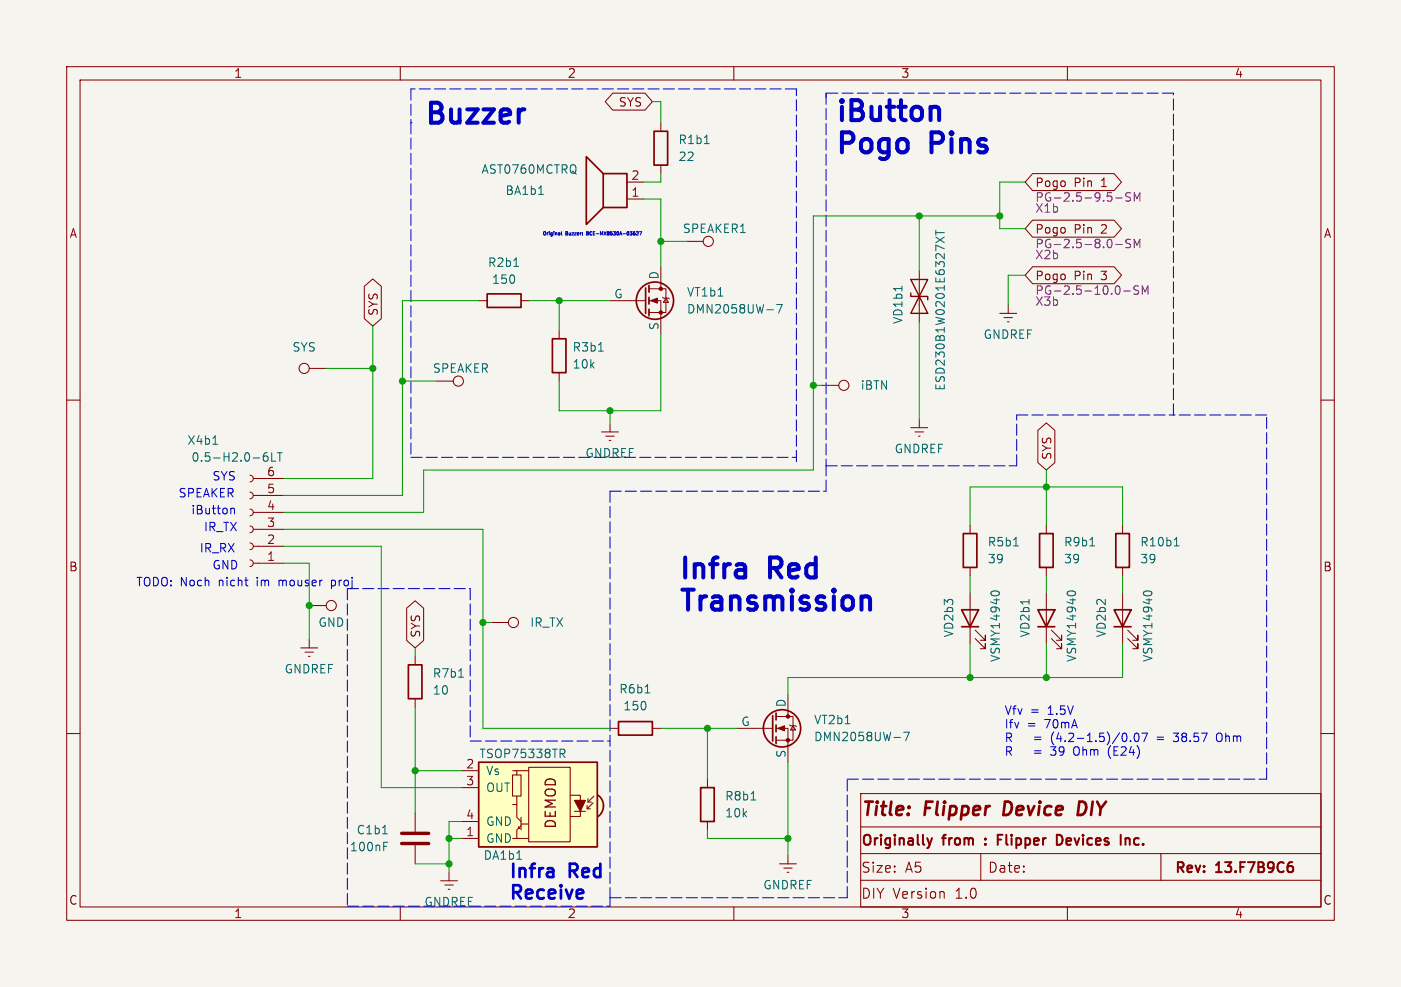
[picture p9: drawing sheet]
<svg xmlns="http://www.w3.org/2000/svg" width="210mm" height="148mm" viewBox="0 0 210 148" stroke-linecap="round" stroke-linejoin="round" font-family="sans-serif">
<path d="M0 0h210v148h-210z" fill="#f5f4ef" stroke="#f5f4ef" stroke-width=".15"/>
<g fill="none" stroke="#840000" stroke-width=".15">
<path d="M10 10h190v128h-190zM12 12h186v124h-186zM60 10v2M99.1 18.4v1.3M110 10v2M160 10v2M99.1 24.8v1.2M10 60h2M198 60h2M10 110h2M129 119h69v17h-69zM198 110h2"/>
<path d="M60 136v2M66 132.1h2.6M66.7 132.7h1.2M67.2 133.4h.2M67.3 130.8v1.3M110 136v2M129 124h69M129 128h69M129 132h69M141.5 133.8v.9M147 128v4M160 136v2"/>
<path d="M174 128v4"/>
</g>
<path d="M139 125.7l.3 1M139.3 126.7l-.1 .3M139.7 125.7l-.4 1M147.7 126.5v.2M147.7 125.8v.1M149.6 125.9h.5M150.3 125.2h-.7v1.5M158.4 125.2a.76 .76 0 0 1 .9 .7 .76 .76 0 0 1-.9 .8M168.8 125.8h.5v.9M193.7 129.9l.1 .2v.4l-.1 .2" fill="none" stroke="#840000" stroke-width=".3"/>
<path d="M150.7 120.2l-.3 2h.5M162.5 120.3l-.7-.1-.3 2h.5l.5-.3" fill="none" stroke="#840000" stroke-width=".4"/>
<path d="M98 19.7h2.1v5.1h-2.1z" fill="none" stroke="#840000" stroke-width=".25"/>
<path d="M105.6 21.5h.7" fill="none" stroke="#006464" stroke-width=".15"/>
<path d="M89.7 119.3a1.97 1.97 0 0 1 0 3.1l-1.2-1.6z" fill="#ffffc2" stroke="#ffffc2" stroke-width=".15"/>
<path d="M71.8 114.3h17.7v12.7h-17.7z" fill="#ffffc2"/>
<g fill="none" stroke="#840000" stroke-width=".25">
<path d="M90.4 26h3.6v5.1h-3.6zM90.4 26l-2.5-2.5v10.2l2.5-2.6M73 44.1h5.1v2h-5.1zM82.8 50.8h2v5.1h-2zM96.8 43.2v3.8M97.3 42.8v1M97.3 44.6v1M97.3 46.4v1M61.2 99.7h2v5.1h-2zM144.1 91.4h2.6l-1.3 2.6zM144.1 94h2.6M144.4 80h2v5.1h-2z"/>
<path d="M155.6 91.4h2.5l-1.3 2.6zM155.6 94h2.5M155.8 80h2.1v5.1h-2.1zM167 91.4h2.5l-1.2 2.6zM167 94h2.5M167.3 80h2v5.1h-2zM71.8 114.3h17.7v12.7h-17.7zM89.7 119.3a1.97 1.97 0 0 1 0 3.1M92.7 108.2h5.1v2h-5.1zM105 118.1h2.1v5.1h-2.1zM115.8 107.3v3.8M116.3 106.9v1.1"/>
<path d="M116.3 108.7v1M116.3 110.5v1"/>
<circle cx="98.2" cy="45.1" r="2.79"/>
<circle cx="117.2" cy="109.2" r="2.79"/>
</g>
<g fill="none" stroke="#840000" stroke-width=".15">
<path d="M91.8 14h4.9l1.1 1.2-1.1 1.3h-4.9l-1.1-1.3zM94 29.8h2.5M94 27.3h2.5M102.9 36.2h2.5M154.8 26h12.2l1.1 1.3-1.1 1.3h-12.2l-1.1-1.3zM154.8 33h12.2l1.1 1.3-1.1 1.3h-12.2l-1.1-1.3zM46.4 55.2h2.5M54.6 42.9l1.3-1.1 1.3 1.1v4.9l-1.3 1.1-1.3-1.1zM65.4 57.2h2.5M71.8 45.1h1.2M78.1 45.1h1.3M83.8 49.5v1.3"/>
<path d="M83.8 55.9v1.3M91.4 45.1h5.4M97.3 45.1h1.8v5.1M97.3 43.3h2.5v3.6h-2.5M99.1 40v3.3M99.3 44.6l.1 .1h.8l.1 .1M99.8 44.7l.4 .6h-.8zM123.2 57.8h2.5M137.8 40.6v7.7M149.9 47h2.5M150.5 47.6h1.3M151 48.3h.3"/>
<path d="M151.1 45.7v1.3M154.8 40h12.2l1.1 1.3-1.1 1.2h-12.2l-1.1-1.2zM37.5 71.3a.5 .5 0 0 1 .5 .5 .5 .5 0 0 1-.5 .5M37.5 73.8a.5 .5 0 0 1 .5 .5 .5 .5 0 0 1-.5 .5M37.5 76.3a.5 .5 0 0 1 .5 .5 .5 .5 0 0 1-.5 .5M37.5 78.9a.5 .5 0 0 1 .5 .5 .5 .5 0 0 1-.5 .5M38 71.8h4.5M38 74.3h4.5M38 76.8h4.5M38 79.4h4.5M90.2 64.8h2.5M90.8 65.4h1.3"/>
<path d="M91.3 66h.3M91.4 63.5v1.3M136.5 64.1h2.6M137.2 64.8h1.2M137.7 65.4h.2M137.8 62.9v1.2M145.4 78.7v1.3M155.6 64.5l1.2-1.1 1.3 1.1v4.9l-1.3 1.1-1.2-1.1zM156.8 78.7v1.3M168.3 78.7v1.3M37.5 81.4a.5 .5 0 0 1 .5 .5 .5 .5 0 0 1-.5 .5M37.5 84a.5 .5 0 0 1 .5 .5 .5 .5 0 0 1-.5 .5"/>
<path d="M38 81.9h4.5M38 84.5h4.5M45.1 97.2h2.5M45.7 97.8h1.3M46.2 98.4h.3M46.4 90.8h2.5M46.4 95.9v1.3M61 91.2l1.2-1.1 1.3 1.1v4.8l-1.3 1.2-1.2-1.2zM62.2 98.4v1.3M73.7 93.3h2.5M145.4 85.1v1.3M145.4 88.9v7.6"/>
<path d="M146.2 95.8l1.5 1.5v-.8v.8h-.8M146.2 94.5l1.5 1.5v-.7v.7h-.8M156.8 85.1v1.3M156.8 88.9v7.6M157.6 95.8l1.5 1.5v-.8v.8h-.7M157.6 94.5l1.5 1.5v-.7v.7h-.7M168.3 85.1v1.3M168.3 88.9v7.6M169 95.8l1.6 1.5v-.8v.8h-.8M169 94.5l1.6 1.5v-.7v.7h-.8M62.2 104.8v1.2M69.2 115.6h2.6"/>
<path d="M69.2 118.1h2.6M76.8 116.2h1.3v3.2h-1.3zM76.8 115.6h.7v.6M77.5 115.6h1.7M77.5 119.4v1.3M79.2 115.1h6.3v11.1h-6.3zM85.5 119.3h1.5v3.1h-1.5M88.1 119.8v.5M89 119.4l-.9 .9M91.4 109.2h1.3M97.8 109.2h1.3M106 116.8v1.3"/>
<path d="M110.5 109.2h5.3M116.3 109.2h1.8v5.1M116.3 107.4h2.6v3.6h-2.6M118.1 104.1v3.3M118.4 108.7l.1 .1h.8l.1 .2M118.9 108.8l.4 .7h-.8zM62.2 121.9v2.8M62.2 126.7v2.8M69.2 125.7h2.6M69.2 123.2h2.6M76.8 120.7h.7v1.9l.6 .6M77.5 125.7h1.7"/>
<path d="M77.7 124v.2h.3M78.1 123.8l-.6 .7v1.2h-.7M78.1 123.6h1.1M78.1 122.6v1.9M86.1 121.7h1.7M88 121.3h.5M88 120.8v.5M88.1 120.3h.5M88.9 120.4l-.9 .9M106 123.2v1.3M116.8 129.5h2.6M117.5 130.2h1.2"/>
<path d="M118 130.8h.2M118.1 128.3v1.2"/>
<circle cx="106.2" cy="36.2" r=".76"/>
<circle cx="45.6" cy="55.2" r=".76"/>
<circle cx="68.7" cy="57.1" r=".76"/>
<circle cx="126.5" cy="57.8" r=".76"/>
<circle cx="49.7" cy="90.8" r=".76"/>
<circle cx="77" cy="93.3" r=".76"/>
</g>
<g fill="#840000" stroke="#840000" stroke-width=".15">
<path d="M86.1 120h1.7l-.8 1.7z"/>
<path d="M97.5 45.1l1.1-.4v.8z"/>
<path d="M116.6 109.2l1-.4v.8z"/>
<circle cx="99.1" cy="46.9" r=".25"/>
<circle cx="99.1" cy="43.3" r=".25"/>
<circle cx="118.1" cy="111" r=".25"/>
<circle cx="118.1" cy="107.4" r=".25"/>
</g>
<g fill="none" stroke="#006464" stroke-width=".15">
<path d="M77 39.9h.7M80.7 29.2h.8M140.3 35.6l1.2 .8M140.3 34.5v.7M140.3 34.9h1.2M141.5 35.6l-1.2 .8M89.7 52.6h.7M107.6 44.4h.8M115 46.5h.9M116.4 45.7h.9l-.6 1.2M135.2 42.9v.7M31.9 66.6h.7"/>
<path d="M39.6 68.4h.3l.3 .2-.1 .5h-.5M40.1 67.9a.45 .45 0 0 0-.6 .3M40.7 67.9v1.3h.6M41.6 67.9h.7M41.9 67.9v1.3M148.5 88.9a.79 .79 0 0 1 1.3 0M151.9 81.9h.8M154.2 89.9v.7M160 88.9a.79 .79 0 0 1 1.2 0M163.4 81.9h.7M171.4 88.9a.79 .79 0 0 1 1.3 0M176 81.9h.7"/>
<path d="M176.2 80.8l.2-.2v1.3M68.8 101.5h.7M84 112.3h.4l.3 .3-.1 .3-.6 .1M84.3 113l.4 .6M96.7 103.9h.7M112.6 120h.7M126.7 108.5h.7M134 110.6h1M135.5 109.8h.8l-.5 1.3M57.3 125h.8M57.5 126.9h.4M57.5 126.3h.6"/>
</g>
<path d="M60.2 126.5h4.1M60.2 125h4.1" fill="none" stroke="#840000" stroke-width=".51"/>
<path d="M136.5 43.9v.6h2.6v.5M136.5 41.9h2.6l-1.3 2.6zM137.8 44.5l1.3 2.5h-2.6z" fill="none" stroke="#840000" stroke-width=".2"/>
<path d="M167.2 29.7h1M167.2 36.7h1M169.5 29l-.5-.1-.3 .2 .2 .3 .5 .3v.3l-.2 .2-.5-.1M169.5 35.9h-.5l-.3 .2 .2 .3 .5 .3v.3l-.2 .2-.5-.1M170 30.2v-1.3l.4 .9 .5-.9v1.3M170 37.2v-1.3l.4 .9 .5-.9v1.3M168.4 43.7h1M170.7 42.9h-.5l-.2 .2 .1 .3 .5 .3v.3l-.2 .1h-.4M171.2 44.1v-1.2l.4 .9 .5-.9v1.2" fill="none" stroke="#840084" stroke-width=".15"/>
<path d="M78.3 16.4h.3M129.6 89.4h.4l.3 .2 .1 .3v1.5" fill="none" stroke="#0000c2" stroke-width=".6"/>
<g fill="none" stroke="#0000c2" stroke-width=".15">
<path d="M61.6 18.4h.1M123.8 14v.6M83.9 34.9v.3h-.1M83.9 35l-.1 .1M84.2 34.7v.5M87.9 34.7l.3 .1-.1 .2 .1 .1-.1 .1h-.2zM87.9 35h.2M95.5 34.7l.2 .2-.3 .3h.3M95.9 34.7h.3l-.2 .5M34.6 76.2v.9M34.6 76.3l.2-.1 .3 .1v.8M49.7 87v1.3"/>
<path d="M49.7 87.8l.1 .1M49.8 87l-.1 .1M161 112.2a.98 .98 0 0 0 .1 1M166.2 112.3v.9l.3 .5M169.5 111.1v.1M170.1 110.1l.2-.2a.69 .69 0 0 1 .5 .6 .69 .69 0 0 1-.2 .6l-.2 .1a.68 .68 0 0 1-.3-1.1zM171.2 109.9h.8l-.5 1.3M173.5 110.5h.9M173.5 110.9h.9M175.9 109.9h.8l-.5 .5h.2M175.9 111.1l.2 .1h.3M182.9 109.9a.43 .43 0 0 0-.6 .5v.4a.43 .43 0 0 0 .6 .4"/>
</g>
<g fill="none" stroke="#0000c2" stroke-width=".15" stroke-dasharray="1.7 .6">
<path d="M61.6 13.3v5.1M61.6 18.4v50.2M119.4 13.3h-57.8M123.8 14v55.9M175.9 14h-52.1M61.6 68.6h57.8M91.4 73.7v60.9M91.4 73.7h32.4M119.4 69.2v-55.9M123.8 69.9h28.6M123.8 73.7v-3.8M152.4 69.9v-7.7"/>
<path d="M152.4 62.2h23.5M175.9 62.2v-48.2M189.9 62.2h-14M52.1 88.3h18.4M52.1 88.3v47.6M70.5 88.3v22.8M70.5 111.1h20.9M127 116.8h62.9M189.9 116.8v-54.6M52.1 135.9h39.3M91.4 135.9v-1.3M91.4 134.6h35.6"/>
<path d="M127 134.6v-17.8"/>
</g>
<g fill="none" stroke="#009600" stroke-width=".15">
<path d="M97.8 15.2h1.3v3.2M96.5 29.8h2.6v10.2M99.1 26v1.3h-2.6M99.1 36.2h3.8M137.8 32.4v8.2M149.9 32.4h-28v38.1h-58.4v6.3h-21M153.7 27.3h-3.8v7h3.8M48.9 55.2h7M55.9 48.9v22.9h-13.4M60.3 57.2h5.1M71.8 45.1h-11.5v29.2h-17.8M79.4 45.1h12"/>
<path d="M83.8 45.1v4.4M99.1 50.2v11.4h-15.3v-4.4M121.9 57.8h1.3M137.8 48.3v14.6M153.7 41.3h-2.6v4.4M42.5 79.4h29.9v29.8h19M91.4 61.6v1.9M145.4 78.7v-5.7h22.9v5.7M156.8 70.5v8.2M42.5 81.9h14.6v36.2h12.1M42.5 84.5h3.9v11.4M62.2 97.2v1.2"/>
<path d="M72.4 93.3h1.3M145.4 86.4v2.5M145.4 96.5v5.1M156.8 86.4v2.5M156.8 96.5v5.1M168.3 96.5v5.1h-50.2v2.5M168.3 86.4v2.5M62.2 106v15.9M62.2 115.6h7M99.1 109.2h11.4M106 109.2v7.6M118.1 114.3v14"/>
<path d="M62.2 129.5h5.1M67.3 125.7h1.9M69.2 123.2h-1.9v7.6M106 124.5v1.2h12.1"/>
</g>
<g fill="#009600" stroke="#009600" stroke-width=".15">
<circle cx="118.1" cy="125.7" r=".46"/>
<circle cx="106" cy="109.2" r=".46"/>
<circle cx="156.8" cy="101.6" r=".46"/>
<circle cx="145.4" cy="101.6" r=".46"/>
<circle cx="67.3" cy="129.5" r=".46"/>
<circle cx="67.3" cy="125.7" r=".46"/>
<circle cx="91.4" cy="61.6" r=".46"/>
<circle cx="60.3" cy="57.2" r=".46"/>
<circle cx="55.9" cy="55.2" r=".46"/>
<circle cx="83.8" cy="45.1" r=".46"/>
<circle cx="99.1" cy="36.2" r=".46"/>
<circle cx="149.9" cy="32.4" r=".46"/>
<circle cx="156.8" cy="73" r=".46"/>
<circle cx="137.8" cy="32.4" r=".46"/>
<circle cx="121.9" cy="57.8" r=".46"/>
<circle cx="46.4" cy="90.8" r=".46"/>
<circle cx="72.4" cy="93.3" r=".46"/>
<circle cx="62.2" cy="115.6" r=".46"/>
</g>
<g font-size="4.2" fill="#0000c2">
<text x="63.5" y="18.8">Buzzer</text>
<text x="125.1" y="18.4">iButton</text>
<text x="125.1" y="23.2">Pogo</text>
<text x="139.7" y="23.2">Pins</text>
<text x="101.6" y="87">Infra</text>
<text x="115.5" y="87">Red</text>
<text x="101.6" y="91.8">Transmission</text>
</g>
<g font-size="2.8" fill="#840000">
<text x="129" y="122.9">Title:</text>
<text x="138.7" y="122.9">Flipper</text>
<text x="151.3" y="122.9">Device</text>
<text x="163.2" y="122.9">DIY</text>
</g>
<g font-size="2.8" fill="#0000c2">
<text x="76.2" y="131.8">Infra</text>
<text x="85.5" y="131.8">Red</text>
<text x="76.2" y="135">Receive</text>
</g>
<g font-size="2.1" fill="#840000">
<text x="83.6" y="124.4" transform="rotate(-90 83.6 124.4)">DEMOD</text>
<text x="129" y="131.1">Size:</text>
<text x="129" y="127.2">Originally</text>
<text x="135.7" y="131.1">A5</text>
<text x="141.5" y="127.2">from</text>
<text x="148" y="131.1">Date:</text>
<text x="150.8" y="127.2">Flipper</text>
<text x="160.3" y="127.2">Devices</text>
<text x="170.4" y="127.2">Inc.</text>
<text x="176" y="131.3">Rev:</text>
<text x="182.4" y="131.3">13.F7B9C6</text>
<text x="129" y="135">DIY Version</text>
<text x="143.3" y="135">1.0</text>
</g>
<g font-size="1.8" fill="#840000">
<text x="35" y="11.9">1</text>
<text x="85" y="11.9">2</text>
<text x="135" y="11.9">3</text>
<text x="185" y="11.9">4</text>
<text x="92.7" y="16.2">SYS</text>
<text x="161" y="28.3">Pin</text>
<text x="165.2" y="28.3">1</text>
<text x="10.3" y="35.9">A</text>
<text x="161" y="35.2">Pin</text>
<text x="165.2" y="35.2">2</text>
<text x="198.4" y="35.9">A</text>
<text x="56.8" y="47.5" transform="rotate(-90 56.8 47.5)">SYS</text>
<text x="161" y="42.2">Pin</text>
<text x="157.8" y="69.1" transform="rotate(-90 157.8 69.1)">SYS</text>
<text x="10.3" y="85.9">B</text>
<text x="198.3" y="85.9">B</text>
<text x="63.2" y="95.7" transform="rotate(-90 63.2 95.7)">SYS</text>
<text x="10.3" y="135.9">C</text>
<text x="35" y="137.9">1</text>
<text x="85" y="137.9">2</text>
<text x="135" y="137.9">3</text>
<text x="185" y="137.9">4</text>
<text x="198.3" y="135.9">C</text>
</g>
<g font-size="1.8" fill="#006464">
<text x="101.6" y="21.8">R1b1</text>
<text x="72.1" y="26.3">AST0760MCTRQ</text>
<text x="75.7" y="29.4">BA1b1</text>
<text x="101.6" y="24.4">22</text>
<text x="102.2" y="35.2">SPEAKER1</text>
<text x="73" y="40.2">R2b1</text>
<text x="73.6" y="42.8">150</text>
<text x="92" y="44.8">G</text>
<text x="98.8" y="42" transform="rotate(-90 98.8 42)">D</text>
<text x="102.9" y="47.2">DMN2058UW-7</text>
<text x="102.9" y="44.7">VT1b1</text>
<text x="43.7" y="52.9">SYS</text>
<text x="85.7" y="52.9">R3b1</text>
<text x="98.8" y="49.6" transform="rotate(-90 98.8 49.6)">S</text>
<text x="135.5" y="48.7" transform="rotate(-90 135.5 48.7)">VD1b1</text>
<text x="147.3" y="51">GNDREF</text>
<text x="64.8" y="56.1">SPEAKER</text>
<text x="85.7" y="55.5">10k</text>
<text x="128.9" y="58.6">iBTN</text>
<text x="141.8" y="58.7" transform="rotate(-90 141.8 58.7)">ESD230B1W0201E6327XT</text>
<text x="28" y="66.9">X4b1</text>
<text x="28.6" y="69.4">0.5-H2.0-6LT</text>
<text x="87.6" y="68.8">GNDREF</text>
<text x="134" y="68.2">GNDREF</text>
<text x="148" y="82.1">R5b1</text>
<text x="159.4" y="82.1">R9b1</text>
<text x="170.8" y="82.1">R10b1</text>
<text x="148" y="84.7">39</text>
<text x="159.4" y="84.7">39</text>
<text x="170.8" y="84.7">39</text>
<text x="47.6" y="94.2">GND</text>
<text x="79.4" y="94.2">IR_TX</text>
<text x="143.1" y="95.7" transform="rotate(-90 143.1 95.7)">VD2b3</text>
<text x="154.5" y="95.7" transform="rotate(-90 154.5 95.7)">VD2b1</text>
<text x="166" y="95.7" transform="rotate(-90 166 95.7)">VD2b2</text>
<text x="42.6" y="101.2">GNDREF</text>
<text x="64.8" y="101.8">R7b1</text>
<text x="150.1" y="99.4" transform="rotate(-90 150.1 99.4)">VSMY14940</text>
<text x="161.5" y="99.4" transform="rotate(-90 161.5 99.4)">VSMY14940</text>
<text x="172.9" y="99.4" transform="rotate(-90 172.9 99.4)">VSMY14940</text>
<text x="64.8" y="104.4">10</text>
<text x="92.7" y="104.2">R6b1</text>
<text x="93.3" y="106.7">150</text>
<text x="117.9" y="106.1" transform="rotate(-90 117.9 106.1)">D</text>
<text x="71.8" y="113.9">TSOP75338TR</text>
<text x="111" y="109">G</text>
<text x="117.9" y="113.7" transform="rotate(-90 117.9 113.7)">S</text>
<text x="121.9" y="111.4">DMN2058UW-7</text>
<text x="121.9" y="108.8">VT2b1</text>
<text x="72.8" y="116.4">Vs</text>
<text x="72.8" y="119">OUT</text>
<text x="53.4" y="125.3">C1b1</text>
<text x="72.8" y="124.1">GND</text>
<text x="108.6" y="122.8">10k</text>
<text x="108.6" y="120.2">R8b1</text>
<text x="52.3" y="127.9">100nF</text>
<text x="72.4" y="129.1">DA1b1</text>
<text x="72.8" y="126.6">GND</text>
<text x="63.5" y="136.1">GNDREF</text>
<text x="114.3" y="133.6">GNDREF</text>
</g>
<g font-size="1.8" fill="#a90000">
<text x="94.5" y="29.6">1</text>
<text x="94.5" y="27.1">2</text>
<text x="39.9" y="71.5">6</text>
<text x="39.9" y="76.6">4</text>
<text x="39.9" y="74">5</text>
<text x="39.9" y="81.7">2</text>
<text x="39.9" y="79.1">3</text>
<text x="39.9" y="84.2">1</text>
<text x="69.8" y="115.3">2</text>
<text x="69.8" y="117.9">3</text>
<text x="69.8" y="125.5">1</text>
<text x="69.8" y="122.9">4</text>
</g>
<g font-size="1.8" fill="#840084">
<text x="155.1" y="28.3">Pogo</text>
<text x="155.1" y="30.5">PG-2.5-9.5-SM</text>
<text x="155.1" y="32.1">X1b</text>
<text x="155.1" y="35.2">Pogo</text>
<text x="155.1" y="37.4">PG-2.5-8.0-SM</text>
<text x="155.1" y="39.1">X2b</text>
<text x="155.1" y="42.2">Pogo</text>
<text x="155.1" y="44.4">PG-2.5-10.0-SM</text>
<text x="155.1" y="46.1">X3b</text>
<text x="165.2" y="42.2">3</text>
</g>
<g font-size="1.8" fill="#0000c2">
<text x="26.7" y="74.7">SPEAKER</text>
<text x="28.6" y="77.2">iButton</text>
<text x="31.7" y="72.1">SYS</text>
<text x="29.8" y="82.9">IR_RX</text>
<text x="30.5" y="79.8">IR_TX</text>
<text x="20.3" y="88">TODO: Noch</text>
<text x="31.7" y="85.5">GND</text>
<text x="32.9" y="88">nicht</text>
<text x="38.8" y="88">im</text>
<text x="42.2" y="88">mouser</text>
<text x="50.3" y="88">proj</text>
<text x="150.5" y="107.3">Vfv</text>
<text x="154.4" y="107.3">=</text>
<text x="157.2" y="107.3">1.5V</text>
<text x="150.5" y="109.3">Ifv</text>
<text x="150.5" y="111.4">R</text>
<text x="150.5" y="113.4">R</text>
<text x="154" y="109.3">=</text>
<text x="155.3" y="111.4">=</text>
<text x="155.3" y="113.4">=</text>
<text x="156.7" y="109.3">70mA</text>
<text x="158" y="111.4">(4.2-1.5)/0.07</text>
<text x="158" y="113.4">39</text>
<text x="161.6" y="113.4">Ohm</text>
<text x="167" y="113.4">(E24)</text>
<text x="176.8" y="111.4">38.57</text>
<text x="183.4" y="111.4">Ohm</text>
</g>
<g font-size=".7" fill="#0000c2">
<text x="81.3" y="35.3">Original</text>
<text x="84.9" y="35.3">Buzzer:</text>
<text x="88.4" y="35.3">BCE-MX8530A-03627</text>
</g>
</svg>
